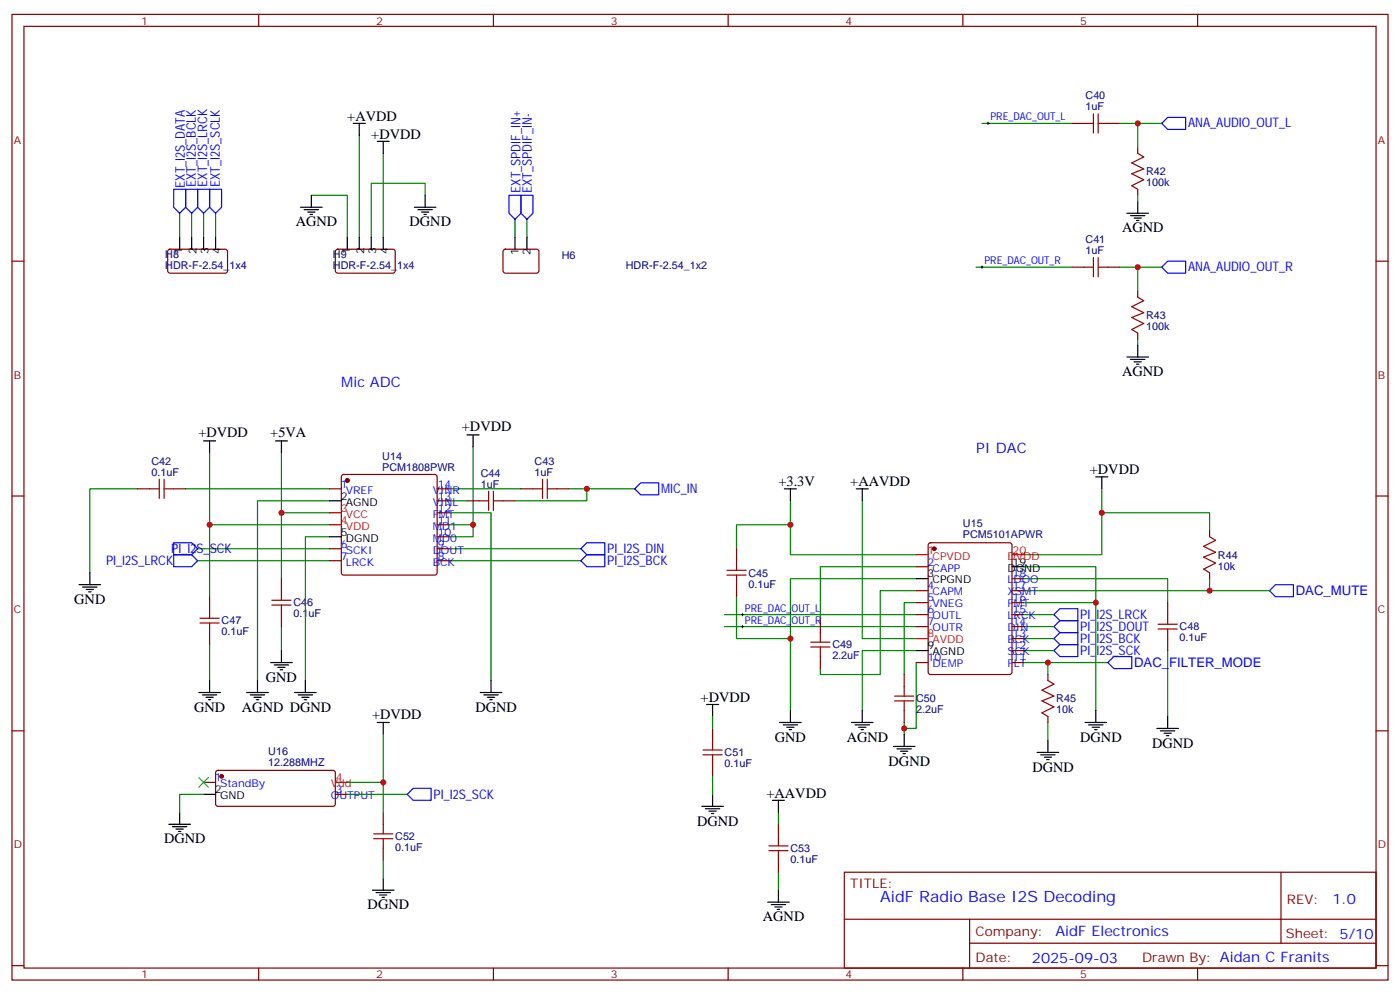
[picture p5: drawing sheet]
<svg xmlns="http://www.w3.org/2000/svg" width="412mm" height="292mm" viewBox="0 0 412 292" stroke-linecap="round" stroke-linejoin="round" font-family="sans-serif">
<g fill="none" stroke="#870000" stroke-width=".35">
<path d="M3.5 4.2h405.4v284.4h-405.4zM7.1 7.8h398.2v277.2h-398.2zM76.2 4.2v3.6M145.3 4.2v3.6M214.5 4.2v3.6M283.6 4.2v3.6M352.8 4.2v3.6M315.7 36.3h3.6M326.3 36.3h3.5M335.1 43.4v1.8M335.1 55.7v1.8M3.5 76.9h3.6"/>
<path d="M49.6 73.6l.5-.2h16.5l.4 .7v5.9l-.7 .4h-16.5l-.4-.7v-5.6zM99 73.6l.5-.2h16.5l.4 .7v5.9l-.7 .4h-16.5l-.4-.7v-5.6zM148.4 73.6l.5-.2h9.4l.4 .7v5.9l-.7 .4h-9.4l-.4-.7v-5.6zM315.7 78.7h3.6M326.3 78.7h3.5M405.3 76.9h3.6M335.1 85.7v1.8M335.1 98.1v1.7M100.8 139.9l.4-.2h26.9l.5 .2 .2 .5v28.2l-.3 .5-.4 .2h-26.9l-.5-.2-.2-.5v-28.2zM3.5 146h3.6M40.6 143.9h3.5M51.2 143.9h3.5"/>
<path d="M97 143.9h3.5M128.8 143.9h3.5M128.8 147.5h3.5M128.8 158h3.5M128.8 154.5h3.5M128.8 151h3.5M137.6 147.5h3.5M148.2 147.5h3.5M153.5 143.9h3.5M164 143.9h3.6M356.3 156.3v1.7M405.3 146h3.6"/>
<path d="M61.7 175.7v3.5M82.9 170.4v3.5M97 161.6h3.5M97 165.1h3.5M128.8 161.6h3.5M128.8 165.1h3.5M217 161.6v3.5M217 172.2v3.5M269.9 166.9h3.5M269.9 173.9h3.5M269.9 177.4h3.5M273.6 160l.5-.2h23.3l.6 .4 .1 37.7-.5 .7h-23.5l-.6-.4-.1-37.7z"/>
<path d="M298.1 173.9h3.5M298.1 177.4h3.5M298.1 170.4h3.5M344 177.4v3.6M356.3 168.6v1.8M61.7 186.3v3.5M82.9 181v3.5M241.7 182.7v3.6M241.7 193.3v3.5M266.3 198.6v3.5M269.9 181h3.5M269.9 184.5h3.5"/>
<path d="M269.9 195.1h3.5M298.1 181h3.5M298.1 184.5h3.5M298.1 195.1h3.5M298.1 191.6h3.5M298.1 188h3.5M308.7 198.6v1.8M344 188v3.6M3.5 215.2h3.6M209.9 214.5v3.5M266.3 209.2v3.5M308.7 211v1.7"/>
<path d="M405.3 215.2h3.6M60 230.4h3.5M63.7 227l.5-.2 34.1 .1 .5 .6-.1 9.5-.6 .4h-34.2l-.4-.7v-9.2zM98.8 233.9h3.5M112.9 239.2v3.5M209.9 225.1v3.5M112.9 249.8v3.5M229.3 242.7v3.5M229.3 253.3v3.5M248.7 256.8h156.6v28.2h-156.6zM377.3 256.8v20.9M248.7 270.7h156.5"/>
<path d="M285.6 277.7h119.6M285.6 270.7v14.1M3.5 284.3h3.6M76.2 285v3.6M145.3 285v3.6M214.5 285v3.6M283.6 285v3.6M352.8 285v3.6M405.3 284.3h3.6"/>
</g>
<g fill="none" stroke="#008700" stroke-width=".35">
<path d="M105.8 39.9v29.9M289.3 36.3h26.4M329.8 36.3h5.3v7.1M335.1 36.3h7.1M91.7 57.5h10.6v12.3M112.9 45.2v24.6M125.2 57.5v-3.5h-15.8v15.8M335.1 57.5v1.8M52.9 62.8v7M56.4 62.8v7M60 62.8v7M63.5 62.8v7"/>
<path d="M151.7 64.6v5.2M155.2 64.6v5.2M287.5 78.7h28.2M329.8 78.7h5.3v7M335.1 78.7h7.1M335.1 99.8v1.8M61.7 133.3v21.2h35.3M82.9 133.3v17.7h14.1M139.3 131.6v22.9h-7M40.6 143.9h-14.1v24.7M54.7 143.9h42.3M61.7 154.5v21.2"/>
<path d="M82.9 151v19.4M97 158h-7v42.4M97 147.5h-21.2v52.9M132.3 151h12.3v49.4M132.3 143.9h21.2M132.3 147.5h5.3M139.3 154.5v3.5h-7M167.6 143.9h5.3v3.6h-21.2M172.9 143.9h14.1M232.8 154.5h-15.8v7.1M232.8 147.5v15.8h37.1M254 147.5v40.5h15.9"/>
<path d="M324.6 151h31.7v5.3M324.6 143.9v19.4h-23M58.2 161.6h38.8M58.2 165.1h38.8M132.3 161.6h38.8M132.3 165.1h38.8M217 175.7v12.3h15.8M269.9 177.4h-3.6v21.2M269.9 173.9h-10.6v24.7h-17.6v-1.8M269.9 166.9h-28.2v15.8M269.9 170.4h-37.1v38.8M301.6 170.4h42.4v7"/>
<path d="M301.6 166.9h21.2v42.3M301.6 177.4h21.2M301.6 173.9h72.3M356.3 170.4v3.5M61.7 189.8v10.6M82.9 184.5v7.1M213.4 184.5h56.5M213.4 181h56.5M269.9 195.1v19.4h-3.6M269.9 191.6h-15.9v17.6M301.6 184.5h8.8M301.6 181h8.8"/>
<path d="M301.6 195.1h24.7M301.6 191.6h8.8M301.6 188h8.8M308.7 195.1v3.5M344 191.6v19.4M112.9 216.3v14.1h-10.6M209.9 211v3.5M266.3 212.7v3.6M308.7 212.7v5.3M60 233.9h-7.1v5.3M102.3 233.9h17.6M112.9 230.4v8.8"/>
<path d="M209.9 228.6v5.3M229.3 239.2v3.5M112.9 253.3v5.3M229.3 256.8v5.3"/>
</g>
<g fill="none" stroke="#00f" stroke-width=".35">
<path d="M342.2 36.3l1.8-1.7h5.2v3.5h-5.2zM51.2 55.7h3.5v5.3l-1.8 1.8-1.7-1.8zM54.7 55.7h3.5v5.3l-1.8 1.8-1.7-1.8zM58.2 55.7h3.5v5.3l-1.7 1.8-1.8-1.8zM61.7 55.7h3.6v5.3l-1.8 1.8-1.8-1.8zM149.9 57.5h3.6v5.3l-1.8 1.8-1.8-1.8zM153.5 57.5h3.5v5.3l-1.8 1.8-1.7-1.8zM342.2 78.7l1.8-1.8h5.2v3.5h-5.2zM51.2 159.8h5.2l1.8 1.8-1.8 1.7h-5.2zM187 143.9l1.7-1.7h5.3v3.5h-5.3zM51.2 163.3h5.2l1.8 1.8-1.8 1.8h-5.2zM171.1 161.6l1.8-1.8h5.3v3.5h-5.3z"/>
<path d="M171.1 165.1l1.8-1.8h5.3v3.6h-5.3zM373.9 173.9l1.8-1.7h5.3v3.5h-5.3zM310.4 191.6l1.8-1.8h5.3v3.5h-5.3zM310.4 181l1.8-1.8h5.3v3.5h-5.3zM310.4 188l1.8-1.7h5.3v3.5h-5.3zM310.4 184.5l1.8-1.8h5.3v3.6h-5.3zM326.3 195.1l1.8-1.8h5.3v3.5h-5.3zM119.9 233.9l1.8-1.8h5.3v3.6h-5.3z"/>
</g>
<g fill="none" stroke="#000" stroke-width=".35">
<path d="M104.1 36.3h3.5M105.8 36.3v3.6M91.7 57.5v3.5M111.1 41.6h3.6M112.9 41.6v3.6M125.2 57.5v3.5M335.1 59.3v3.5M52.9 69.8v3.6M56.4 69.8v3.6M60 69.8v3.6M63.5 69.8v3.6M88.5 61h6.4"/>
<path d="M89.6 61.7h4.2M90.7 62.4h2.1M91.4 63.1h.7M102.3 69.8v3.6M105.8 69.8v3.6M109.4 69.8v3.6M112.9 69.8v3.6M122.1 61h6.3M123.1 61.7h4.3M124.2 62.4h2.1M124.9 63.1h.7M151.7 69.8v3.6"/>
<path d="M155.2 69.8v3.6M332 62.8h6.3M333 63.5h4.3M334.1 64.2h2.1M334.8 64.9h.7M332 105.1h6.3M333 105.8h4.3M334.1 106.5h2.1M334.8 107.2h.7M335.1 101.6v3.5M60 129.8h3.5M61.7 129.8v3.5"/>
<path d="M81.1 129.8h3.6M82.9 129.8v3.5M137.6 128.1h3.5M139.3 128.1v3.5M97 147.5h3.5M97 158h3.5M231.1 143.9h3.5M232.8 143.9v3.6M252.2 143.9h3.6M254 143.9v3.6M322.8 140.4h3.5M324.6 140.4v3.5"/>
<path d="M23.3 172.2h6.3M24.3 172.9h4.3M25.4 173.6h2.1M26.1 174.3h.7M26.5 168.6v3.6M269.9 170.4h3.5M298.1 166.9h3.5M79.7 195.1h6.4M80.8 195.8h4.2M81.8 196.5h2.2M82.5 197.2h.8M82.9 191.6v3.5"/>
<path d="M269.9 191.6h3.5M58.6 203.9h6.3M59.6 204.6h4.3M60.7 205.3h2.1M61.4 206h.7M61.7 200.4v3.5M72.7 203.9h6.3M73.7 204.6h4.3M74.8 205.3h2.1M75.5 206h.7M75.8 200.4v3.5M86.8 203.9h6.3"/>
<path d="M87.8 204.6h4.3M88.9 205.3h2.1M89.6 206h.7M90 200.4v3.5M111.1 212.7h3.6M112.9 212.7v3.6M141.5 203.9h6.3M142.5 204.6h4.3M143.6 205.3h2.1M144.3 206h.7M144.6 200.4v3.5M208.1 207.4h3.6"/>
<path d="M209.9 207.4v3.6M229.7 212.7h6.3M230.7 213.4h4.2M231.8 214.1h2.1M232.5 214.8h.7M232.8 209.2v3.5M250.8 212.7h6.4M251.9 213.4h4.2M252.9 214.1h2.2M253.6 214.8h.8M254 209.2v3.5M263.2 219.8h6.3"/>
<path d="M266.3 216.3v3.5M308.7 218v3.5M319.6 212.7h6.4M320.7 213.4h4.2M321.7 214.1h2.1M322.4 214.8h.7M322.8 209.2v3.5M340.8 214.5h6.3M341.8 215.2h4.3M342.9 215.9h2.1M343.6 216.6h.7M344 211v3.5"/>
<path d="M52.9 239.2v3.5M60 233.9h3.5M206.7 237.4h6.4M207.8 238.1h4.2M208.8 238.8h2.2M209.5 239.5h.8M209.9 233.9v3.5M227.5 235.7h3.6M229.3 235.7v3.5M264.2 220.5h4.3M265.3 221.2h2.1M266 221.9h.7"/>
<path d="M305.5 221.5h6.4M306.6 222.2h4.2M307.6 223h2.1M308.3 223.7h.7M49.7 242.7h6.4M50.8 243.4h4.2M51.9 244.1h2.1M52.6 244.8h.7M112.9 258.6v3.5M109.7 262.1h6.4M110.8 262.8h4.2M111.8 263.5h2.1"/>
<path d="M112.5 264.2h.7M226.1 265.6h6.4M227.2 266.3h4.2M228.2 267.1h2.2M229 267.8h.7M229.3 262.1v3.5"/>
</g>
<g fill="none" stroke="#a10000" stroke-width=".35">
<path d="M319.3 36.3h2.8M322.1 33.5v5.7M323.5 33.5v5.7M323.5 36.3h2.8M335.1 45.2l1.8 1-3.5 1.8 3.5 1.7-3.5 1.5 3.5 1.7-3.5 1.8 1.7 1M319.3 78.7h2.8M322.1 75.8v5.7M323.5 78.7h2.8M323.5 75.8v5.7M335.1 87.5l1.8 1-3.5 1.8 3.5 1.8-3.5 1.4 3.5 1.7-3.5 1.8 1.7 1.1M44.1 143.9h2.8M46.9 141.1v5.7"/>
<path d="M48.3 141.1v5.7M48.3 143.9h2.9M141.1 147.5h2.8M143.9 144.6v5.7M145.3 144.6v5.7M145.3 147.5h2.9M157 143.9h2.8M159.8 141.1v5.7M161.2 143.9h2.8M161.2 141.1v5.7M356.3 158l1.8 1.1-3.6 1.8 3.6 1.7-3.6 1.4 3.6 1.8-3.6 1.8 1.8 1M61.7 179.2v2.8"/>
<path d="M80.1 176.7h5.6M80.1 178.2h5.6M82.9 173.9v2.8M82.9 178.2v2.8M214.1 169.3h5.7M214.1 167.9h5.7M217 165.1v2.8M217 169.3v2.9M58.9 183.4h5.7M58.9 182h5.7M61.7 183.4v2.9M238.8 190.5h5.7"/>
<path d="M238.8 189.1h5.7M241.7 186.3v2.8M241.7 190.5v2.8M341.1 185.2h5.7M341.1 183.8h5.7M344 181v2.8M344 185.2v2.8M209.9 218v2.8M263.5 206.4h5.7M263.5 205h5.7M266.3 202.1v2.9M266.3 206.4v2.8"/>
<path d="M308.7 200.4l1.7 1-3.5 1.8 3.5 1.8-3.5 1.4 3.5 1.7-3.5 1.8 1.8 1.1M207.1 222.2h5.6M207.1 220.8h5.6M209.9 222.2v2.9M110.1 246.9h5.6M110.1 245.5h5.6M112.9 242.7v2.8M112.9 246.9v2.9M226.5 250.5h5.6M226.5 249.1h5.6M229.3 246.2v2.9M229.3 250.5v2.8"/>
</g>
<g fill="#870000" stroke="#870000" stroke-width=".35">
<circle cx="102.3" cy="141.5" r=".53"/>
<circle cx="65.3" cy="228.6" r=".53"/>
<circle cx="275.2" cy="161.6" r=".53"/>
</g>
<path d="M97 151h3.5M97 154.5h3.5M269.9 163.3h3.5M298.1 163.3h3.5M269.9 188h3.5M98.8 230.4h3.5" fill="none" stroke="#f00" stroke-width=".35"/>
<path d="M58.6 229l2.8 2.8M61.4 229l-2.8 2.8" fill="none" stroke="#3c3" stroke-width=".35"/>
<path d="M290.7 36.3h.7M291 36v.7M288.9 78.7h.7M289.3 78.3v.7M218.4 181h.7M218.4 184.5h.7M218.7 180.6v.7M218.7 184.1v.8" fill="none" stroke="#000" stroke-width=".29"/>
<g fill="#c00">
<circle cx="139.3" cy="154.5" r=".88"/>
<circle cx="82.9" cy="151" r=".88"/>
<circle cx="172.9" cy="143.9" r=".88"/>
<circle cx="61.7" cy="154.5" r=".88"/>
<circle cx="112.9" cy="230.4" r=".88"/>
<circle cx="266.3" cy="214.5" r=".88"/>
<circle cx="324.6" cy="151" r=".88"/>
<circle cx="356.3" cy="173.9" r=".88"/>
<circle cx="308.7" cy="195.1" r=".88"/>
<circle cx="232.8" cy="154.5" r=".88"/>
<circle cx="322.8" cy="177.4" r=".88"/>
<circle cx="232.8" cy="188" r=".88"/>
<circle cx="335.1" cy="36.3" r=".88"/>
<circle cx="335.1" cy="78.7" r=".88"/>
</g>
<text font-size="4.6" fill="#00f" x="259.3" y="265.6">AidF Radio Base I2S Decoding</text>
<g font-size="4.2">
<text x="102.3" y="35.6">+AVDD</text>
<text x="109.4" y="40.9">+DVDD</text>
<text x="87.1" y="66.7">AGND</text>
<text x="120.6" y="66.7">DGND</text>
<text x="330.6" y="68.4">AGND</text>
<text x="330.6" y="110.8">AGND</text>
<text x="58.4" y="128.7">+DVDD</text>
<text x="79.6" y="128.7">+5VA</text>
<text x="136.1" y="127">+DVDD</text>
<text x="229.3" y="143.2">+3.3V</text>
<text x="250.5" y="143.2">+AAVDD</text>
<text x="321" y="139.7">+DVDD</text>
<text x="21.9" y="177.8">GND</text>
<text x="78.3" y="200.7">GND</text>
<text x="57.1" y="209.5">GND</text>
<text x="71.3" y="209.5">AGND DGND</text>
<text x="140.1" y="209.5">DGND</text>
<text x="206.4" y="206.7">+DVDD</text>
<text x="109.6" y="211.6">+DVDD</text>
<text x="228.2" y="218.4">GND</text>
<text x="249.4" y="218.4">AGND</text>
<text x="318.2" y="218.4">DGND</text>
<text x="339.4" y="220.1">DGND</text>
<text x="261.8" y="225.4">DGND</text>
<text x="304.1" y="227.2">DGND</text>
<text x="225.8" y="234.9">+AAVDD</text>
<text x="205.3" y="243.1">DGND</text>
<text x="48.3" y="248.4">DGND</text>
<text x="108.3" y="267.8">DGND</text>
<text x="224.7" y="271.3">AGND</text>
</g>
<g font-size="4.2" fill="#00f">
<text x="100.5" y="113.9">Mic ADC</text>
<text x="287.5" y="133.3">PI DAC</text>
<text x="392.5" y="266.1">1.0</text>
<text x="310.9" y="275.6">AidF Electronics</text>
<text x="304" y="283.4">2025-09-03</text>
</g>
<g font-size="3.9" fill="#00f">
<text x="350" y="37.5">ANA_AUDIO_OUT_L</text>
<text x="54.4" y="55.3" transform="rotate(-90 54.4 55.3)">EXT_I2S_DATA</text>
<text x="57.7" y="55" transform="rotate(-90 57.7 55)">EXT_I2S_BCLK</text>
<text x="61" y="55" transform="rotate(-90 61 55)">EXT_I2S_LRCK</text>
<text x="64.7" y="55" transform="rotate(-90 64.7 55)">EXT_I2S_SCLK</text>
<text x="153.3" y="56.8" transform="rotate(-90 153.3 56.8)">EXT_SPDIF_IN+</text>
<text x="156.6" y="56.8" transform="rotate(-90 156.6 56.8)">EXT_SPDIF_IN-</text>
<text x="350" y="79.8">ANA_AUDIO_OUT_R</text>
<text x="194.7" y="145.2">M</text>
<text x="197.4" y="145.2">IC_IN</text>
<text x="31.2" y="166.4">PI_I2S_LRCK</text>
<text x="50.4" y="162.9">PI_I2S_SCK</text>
<text x="178.9" y="162.9">PI_I2S_DIN</text>
<text x="178.9" y="166.4">PI_I2S_BCK</text>
<text x="381.7" y="175.2">DAC_MUTE</text>
<text x="318.2" y="185.8">PI_I2S_DOUT</text>
<text x="318.2" y="182.3">PI_I2S_LRCK</text>
<text x="318.2" y="189.3">PI_I2S_BCK</text>
<text x="318.2" y="192.9">PI_I2S_SCK</text>
<text x="334.1" y="196.3">DAC_FILTER_MODE</text>
<text x="127.7" y="235.2">PI_I2S_SCK</text>
</g>
<g font-size="3.9" fill="#800">
<text x="250.5" y="261.4">TITLE:</text>
<text x="379.1" y="266.1">REV:</text>
<text x="287.4" y="275.6">Company:</text>
<text x="378.7" y="276.2">Sheet: 5/10</text>
<text x="287.4" y="283.3">Date:</text>
<text x="336.4" y="283.4">Draw</text>
<text x="346.6" y="283.4">n By: Aidan C Franits</text>
</g>
<g font-size="3.2" fill="#800">
<text x="41.6" y="7.2">1</text>
<text x="110.8" y="7.2">2</text>
<text x="179.9" y="7.2">3</text>
<text x="249.1" y="7.2">4</text>
<text x="318.2" y="7.2">5</text>
<text x="4.1" y="42.3">A</text>
<text x="405.9" y="42.3">A</text>
<text x="4.1" y="111.5">B</text>
<text x="405.9" y="111.5">B</text>
<text x="4.1" y="180.6">C</text>
<text x="405.9" y="180.6">C</text>
<text x="4.1" y="249.8">D</text>
<text x="405.9" y="249.8">D</text>
<text x="41.6" y="288">1</text>
<text x="110.8" y="288">2</text>
<text x="179.9" y="288">3</text>
<text x="249.1" y="288">4</text>
<text x="318.2" y="288">5</text>
</g>
<g font-size="3.2" fill="#000080">
<text x="319.8" y="29.2">C40</text>
<text x="319.8" y="32.5">1uF</text>
<text x="337.6" y="51.6">R42</text>
<text x="337.6" y="54.8">100k</text>
<text x="319.8" y="71.6">C41</text>
<text x="48.7" y="75.9">H8</text>
<text x="98.1" y="75.9">H9</text>
<text x="165.5" y="76.1">H6</text>
<text x="319.8" y="74.8">1uF</text>
<text x="48.7" y="79.1">HDR-F-2.54_1x4</text>
<text x="98.1" y="79.1">HDR-F-2.54_1x4</text>
<text x="184.3" y="79.3">HDR-F-2.54_1x2</text>
<text x="337.6" y="93.9">R43</text>
<text x="337.6" y="97.2">100k</text>
<text x="44.6" y="136.9">C42</text>
<text x="112.6" y="135.5">U14</text>
<text x="157.5" y="136.8">C43</text>
<text x="44.6" y="140.1">0.1uF</text>
<text x="112.6" y="138.6">PCM1808PWR</text>
<text x="141.6" y="143.6">1uF</text>
<text x="141.6" y="140.3">C44</text>
<text x="157.5" y="140.1">1uF</text>
<text x="283.6" y="155.2">U15</text>
<text x="283.6" y="158.4">PCM5101APWR</text>
<text x="358.8" y="167.7">10k</text>
<text x="358.8" y="164.4">R44</text>
<text x="220.5" y="173">0.1uF</text>
<text x="220.5" y="169.8">C45</text>
<text x="86.4" y="178.6">C46</text>
<text x="65.3" y="183.9">C47</text>
<text x="86.4" y="181.8">0.1uF</text>
<text x="347.5" y="185.6">C48</text>
<text x="65.3" y="187.1">0.1uF</text>
<text x="245.2" y="190.9">C49</text>
<text x="347.5" y="188.9">0.1uF</text>
<text x="245.2" y="194.2">2.2uF</text>
<text x="269.9" y="206.8">C50</text>
<text x="311.1" y="206.8">R45</text>
<text x="269.9" y="210">2.2uF</text>
<text x="311.1" y="210">10k</text>
<text x="79" y="225.4">12.288MHZ</text>
<text x="79" y="222.2">U16</text>
<text x="213.4" y="225.9">0.1uF</text>
<text x="213.4" y="222.7">C51</text>
<text x="116.4" y="250.6">0.1uF</text>
<text x="116.4" y="247.4">C52</text>
<text x="232.8" y="250.9">C53</text>
<text x="232.8" y="254.1">0.1uF</text>
</g>
<g font-size="3.2" fill="#00f">
<text x="291.7" y="35.5">PRE_DAC_OUT_L</text>
<text x="290" y="77.8">PRE_DAC_OUT_R</text>
<text x="100.4" y="143.6">1</text>
<text x="128.9" y="143.6">14</text>
<text x="101.8" y="145.3">VREF</text>
<text x="127.5" y="148.9">VINL</text>
<text x="127.5" y="145.3">VINR</text>
<text x="128.9" y="147.1">13</text>
<text x="127.5" y="155.9">MD1</text>
<text x="127.5" y="152.4">FMT</text>
<text x="128.9" y="154.2">11</text>
<text x="128.9" y="150.6">12</text>
<text x="100.4" y="161.2">6</text>
<text x="127.5" y="159.5">MD0</text>
<text x="128.9" y="161.2">9</text>
<text x="128.9" y="157.7">10</text>
<text x="100.4" y="164.7">7</text>
<text x="101.8" y="163">SCKI</text>
<text x="101.8" y="166.5">LRCK</text>
<text x="127.5" y="166.5">BCK</text>
<text x="127.5" y="163">DOUT</text>
<text x="128.9" y="164.7">8</text>
<text x="273.2" y="166.5">2</text>
<text x="273.2" y="173.6">4</text>
<text x="274.7" y="168.3">CAPP</text>
<text x="296.8" y="171.8">LDOO</text>
<text x="298.3" y="173.6">17</text>
<text x="298.3" y="170">18</text>
<text x="273.2" y="177.1">5</text>
<text x="274.7" y="175.3">CAPM</text>
<text x="274.7" y="178.9">VNEG</text>
<text x="296.8" y="178.9">FMT</text>
<text x="296.8" y="175.3">XSMT</text>
<text x="298.3" y="177.1">16</text>
<text x="219.4" y="180.1">PRE_DAC_OUT_L</text>
<text x="219.4" y="183.6">PRE_DAC_OUT_R</text>
<text x="273.2" y="180.6">6</text>
<text x="273.2" y="184.1">7</text>
<text x="274.7" y="182.4">OUTL</text>
<text x="274.7" y="185.9">OUTR</text>
<text x="296.8" y="185.9">DIN</text>
<text x="296.8" y="182.4">LRCK</text>
<text x="298.3" y="184.1">14</text>
<text x="298.3" y="180.6">15</text>
<text x="296.8" y="189.4">BCK</text>
<text x="298.3" y="191.2">12</text>
<text x="298.3" y="187.7">13</text>
<text x="273.2" y="194.7">10</text>
<text x="274.7" y="196.5">DEMP</text>
<text x="296.8" y="196.5">FLT</text>
<text x="296.8" y="193">SCK</text>
<text x="298.3" y="194.7">11</text>
<text x="63.3" y="230">1</text>
<text x="64.8" y="231.8">StandBy</text>
<text x="99" y="233.5">3</text>
<text x="97.5" y="235.3">OUTPUT</text>
</g>
<g font-size="3.2">
<text x="53.6" y="74.7" transform="rotate(-90 53.6 74.7)">1</text>
<text x="57.9" y="74.7" transform="rotate(-90 57.9 74.7)">2</text>
<text x="61.4" y="74.7" transform="rotate(-90 61.4 74.7)">3</text>
<text x="64.9" y="74.7" transform="rotate(-90 64.9 74.7)">4</text>
<text x="103" y="74.7" transform="rotate(-90 103 74.7)">1</text>
<text x="107.2" y="74.7" transform="rotate(-90 107.2 74.7)">2</text>
<text x="110.8" y="74.7" transform="rotate(-90 110.8 74.7)">3</text>
<text x="114.3" y="74.7" transform="rotate(-90 114.3 74.7)">4</text>
<text x="152.8" y="75.1" transform="rotate(-90 152.8 75.1)">1</text>
<text x="156.3" y="75.1" transform="rotate(-90 156.3 75.1)">2</text>
<text x="100.4" y="147.1">2</text>
<text x="101.8" y="148.9">AGND</text>
<text x="100.4" y="157.7">5</text>
<text x="101.8" y="159.5">DGND</text>
<text x="298.3" y="166.5">19</text>
<text x="273.2" y="170">3</text>
<text x="274.7" y="171.8">CPGND</text>
<text x="296.8" y="168.3">DGND</text>
<text x="273.2" y="191.2">9</text>
<text x="274.7" y="193">AGND</text>
<text x="63.3" y="233.5">2</text>
<text x="64.8" y="235.3">GND</text>
</g>
<g font-size="3.2" fill="#f00">
<text x="100.4" y="150.6">3</text>
<text x="100.4" y="154.2">4</text>
<text x="101.8" y="152.4">VCC</text>
<text x="101.8" y="155.9">VDD</text>
<text x="273.2" y="163">1</text>
<text x="274.7" y="164.7">CPVDD</text>
<text x="296.8" y="164.7">DVDD</text>
<text x="298.3" y="163">20</text>
<text x="273.2" y="187.7">8</text>
<text x="274.7" y="189.4">AVDD</text>
<text x="97.5" y="231.8">Vdd</text>
<text x="99" y="230">4</text>
</g>
</svg>
